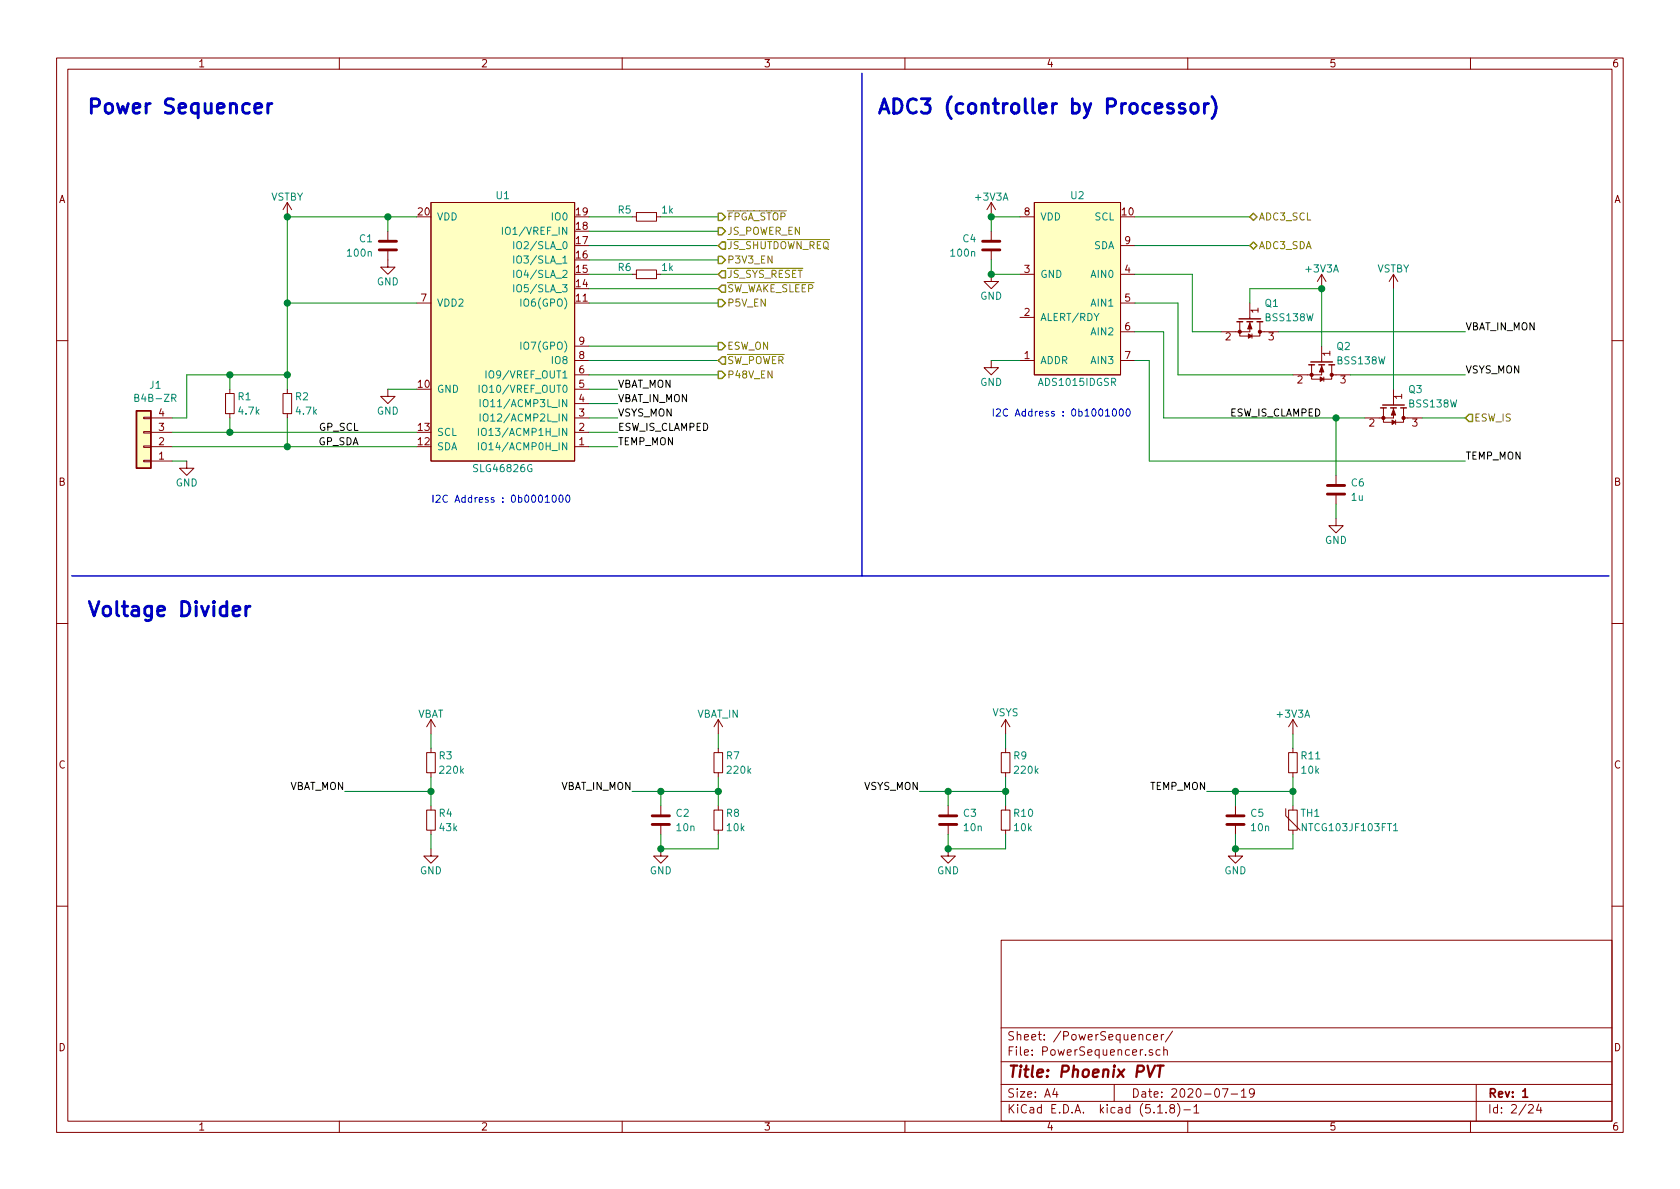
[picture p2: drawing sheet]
<svg xmlns="http://www.w3.org/2000/svg" width="297mm" height="210mm" viewBox="0 0 297 210" stroke-linecap="round" stroke-linejoin="round" font-family="sans-serif">
<g fill="none" stroke="#840000" stroke-width=".18">
<path d="M10 10.3h277v189.9h-277zM12 12.2h273v186.1h-273zM60 10.3v1.9M110 10.3v1.9M160 10.3v1.9M210 10.3v1.9M260 10.3v1.9M50.8 35.8v2.5M50.8 35.8l-.8 1.3M50.8 35.8l.8 1.3M76.2 35.8h25.4v45.7h-25.4zM111.8 38.3h.7"/>
<path d="M112.5 37.6h3.6v1.5h-3.6zM116.1 38.3h.7M175.3 35.8l-.8 1.3M175.3 35.8v2.5M175.3 35.8l.7 1.3M180.3 38.3h2.6M182.9 35.8h15.2v30.5h-15.2zM68.6 44.2v3h1.2l-1.2 1.3-1.3-1.3h1.3M68.6 40.9v1.8M73.7 53.6h2.5M111.8 48.5h.7M112.5 47.7h3.6v1.6h-3.6z"/>
<path d="M116.1 48.5h.7M175.3 48.5v1.3h1.2l-1.2 1.2-1.3-1.2h1.3M175.3 40.9v1.8M175.3 44.2v1.8M180.3 48.5h2.6M180.3 56.1h2.6M198.1 58.7h2.6M198.1 48.5h2.6M198.1 53.6h2.6M198.1 43.4h2.6M219.2 56.9v2.5h3.6v-.7M221 53.6v2.8"/>
<path d="M221 56.9v1.8h-5.1M221.4 59v.8M222.8 56.9v1.8M222.8 58.7h3.3M233.7 48.5l-.8 1.3M233.7 48.5v2.5M233.7 48.5l.7 1.3M246.4 48.5v2.5M246.4 48.5l-.8 1.3M246.4 48.5l.7 1.3M10 60.2h2M25.4 73.8h1.3v.2h-1.3z"/>
<path d="M25.4 76.3h1.3v.3h-1.3zM25.4 78.9h1.3v.2h-1.3zM26.7 73.9h3.8M26.7 79h3.8M26.7 76.4h3.8M39.9 69.6h1.5v3.5h-1.5zM40.6 68.8v.8M40.6 73.1v.8M50 69.6h1.6v3.5h-1.6zM50.8 68.8v.8M50.8 73.1v.8M68.6 68.8v1.3h1.2l-1.2 1.3-1.3-1.3h1.3"/>
<path d="M101.6 73.9h2.5M101.6 79h2.5M101.6 76.4h2.5M101.6 66.3h2.5M101.6 63.7h2.5M101.6 71.4h2.5M101.6 68.8h2.5M101.6 61.2h2.5M175.3 63.7v1.3h1.2l-1.2 1.3-1.3-1.3h1.3M180.3 63.7h2.6M198.1 63.7h2.6M231.9 64.5v2.6h3.6v-.8"/>
<path d="M233.7 61.2v2.8M233.7 64.5v1.8h-5.1M234.1 66.7v.7M235.5 64.5v1.8M235.5 66.3h3.3M244.6 72.1v2.6h3.6v-.8M246.4 68.8v2.8M246.4 72.1v1.8h-5.1M246.8 74.3v.8M248.2 72.1v1.8M248.2 73.9h3.3M285 60.2h2"/>
<path d="M25.4 81.4h1.3v.3h-1.3zM26.7 81.5h3.8M33 81.5v1.3h1.3l-1.3 1.3-1.3-1.3h1.3M236.2 91.7v1.3h1.3l-1.3 1.2-1.3-1.2h1.3M236.2 84.1v1.7M236.2 87.4v1.7M10 110.3h2M285 110.3h2M75.4 133.1h1.6v3.5h-1.6zM76.2 127.2l-.8 1.3M76.2 127.2v2.6M76.2 132.3v.8"/>
<path d="M76.2 136.6v.8M76.2 127.2l.8 1.3M126.2 133.1h1.6v3.5h-1.6zM127 127.2l-.8 1.3M127 127.2v2.6M127 132.3v.8M127 136.6v.8M127 127.2l.8 1.3M177 133.1h1.6v3.5h-1.6zM177.8 127.2v2.6M177.8 132.3v.8M177.8 136.6v.8"/>
<path d="M177.8 127.2l-.8 1.3M177.8 127.2l.8 1.3M227.8 133.1h1.6v3.5h-1.6zM228.6 127.2v2.6M228.6 132.3v.8M228.6 136.6v.8M228.6 127.2l-.8 1.3M228.6 127.2l.8 1.3M75.4 143.3h1.6v3.5h-1.6zM76.2 150.1v1.3h1.3l-1.3 1.2-1.3-1.2h1.3M76.2 142.5v.8M76.2 146.8v.8"/>
<path d="M116.8 150.1v1.3h1.3l-1.3 1.2-1.2-1.2h1.2M116.8 142.5v1.8M116.8 145.8v1.8M126.2 143.3h1.6v3.5h-1.6zM127 142.5v.8M127 146.8v.8M167.6 150.1v1.3h1.3l-1.3 1.2-1.2-1.2h1.2M167.6 142.5v1.8M167.6 145.8v1.8M177 143.3h1.6v3.5h-1.6zM177.8 142.5v.8M177.8 146.8v.8"/>
<path d="M218.4 150.1v1.3h1.3l-1.3 1.2-1.2-1.2h1.2M218.4 142.5v1.8M218.4 145.8v1.8M227.3 143v1.3l2.6 2.5M227.8 143.3h1.6v3.5h-1.6zM228.6 142.5v.8M228.6 146.8v.8M10 160.2h2M177 166.3h108v32h-108zM285 160.2h2M60 198.3v1.9M110 198.3v1.9"/>
<path d="M160 198.3v1.9M177 194.8h108M177 191.8h108M177 187.8h108M177 181.8h108M186.5 192.5l-.4 1h1M186.8 193v1M197 191.8v3M203.4 183l-.4-.1-.3 .3 .1 .6h.6M203.8 185.7a.37 .37 0 0 0-.6 .1l.1 .2 .5 .2v.1l-.2 .3-.4-.1M204 183.4l.7-.1-.1-.3-.4-.1-.2 .2v.7h.6M204.7 196.8h.8"/>
<path d="M205.1 185.7l-.4-.1-.3 .3 .1 .6 .2 .1 .4-.1M205.3 182.9v1M205.8 185.7a.37 .37 0 0 1 .6 .1v.8M205.8 182.9l-.3 .1-.2 .2M205.8 185.1v1.5M206.2 196.7v.1M207.1 196l-.3-.3 .2-.3a.48 .48 0 0 1 .6 .1l-.1 .4a.52 .52 0 0 0-.6 .2 .52 .52 0 0 0 .1 .6l.4 .1 .2-.1 .1-.4-.3-.3M207.3 182.3l-1.3 2M208.2 195.1a1.71 1.71 0 0 1 0 2.3M209.3 196.3h1.2M210 198.3v1.9M211.1 195.8l.4-.5v1.5"/>
<path d="M211.1 196.8h.9M216.1 192.5h1l-.6 1.5M217.7 193.5h1.1M219.5 193l.4-.5v1.5M219.5 194h.8M221.8 193.2l-.3 .3h-.3l-.3-.3v-.4l.2-.2 .4-.1 .2 .2a1.13 1.13 0 0 1-.2 1.2l-.4 .1M260 198.3v1.9M261 191.8v6.5M270.3 195.5l.2-.2h.3l.3 .5-.9 1h.9M272.1 195.2l-.4 1.1h.9M272.4 195.8v1"/>
</g>
<path d="M269.2 193l.5-.5v1.5M269.2 194h.9" fill="none" stroke="#840000" stroke-width=".3"/>
<path d="M202.9 188.4l.4 2 .9-2M204.6 188.4h1.1M205.2 188.4l-.3 2" fill="none" stroke="#840000" stroke-width=".41"/>
<g fill="#840000" stroke="#840000" stroke-width=".18">
<path d="M246.4 72.4l.4 1h-.8z"/>
<path d="M246.1 74.3l.7 .4-.7 .4z"/>
<path d="M221 57.1l.4 1.1h-.8z"/>
<path d="M220.7 59l.7 .4-.7 .4z"/>
<path d="M233.7 64.8l.4 1h-.8z"/>
<path d="M233.4 66.7l.7 .4-.7 .3z"/>
<circle cx="244.6" cy="73.9" r=".28"/>
<circle cx="248.2" cy="73.9" r=".28"/>
<circle cx="219.2" cy="58.7" r=".28"/>
<circle cx="222.8" cy="58.7" r=".28"/>
<circle cx="231.9" cy="66.3" r=".28"/>
<circle cx="235.5" cy="66.3" r=".28"/>
</g>
<g fill="none" stroke="#840000" stroke-width=".25">
<path d="M218.7 56.9h1M219.1 56.4h3.8M220.5 56.9h1M222.2 56.9h1.1M24.1 72.6h2.6v10.2h-2.6zM231.4 64.5h1M231.8 64h3.8M233.2 64.5h1M234.9 64.5h1.1M244.1 72.1h1M244.5 71.6h3.8M245.9 72.1h1"/>
<path d="M247.6 72.1h1.1"/>
</g>
<g fill="#ffffc2" stroke="#ffffc2" stroke-width=".18">
<path d="M24.1 72.6h2.6v10.2h-2.6z"/>
<path d="M182.9 35.8h15.2v30.5h-15.2z"/>
<path d="M76.2 35.8h25.4v45.7h-25.4z"/>
</g>
<g fill="none" stroke="#008484" stroke-width=".18">
<path d="M88.8 40.2v1.2M90.8 42.7v1.3M90.8 45.3v1.2M90.8 47.8v1.3M90.8 50.3v1.3M92.1 52.9v1.2M30.4 70.4l.6-.1 .1-.2-.1-.3-.1-.1h-.5v1.3M30.7 70.4l.4 .6M84.6 75.7v1.3M84.6 78.3v1.2M84.7 68.1v1.3M84.9 70.7v1.2"/>
<path d="M84.9 73.2v1.3M85.2 78.5a.45 .45 0 0 1 .7 0 .88 .88 0 0 1-.2 1h-.4a1.07 1.07 0 0 1-.1-1zM85.2 75.9a.45 .45 0 0 1 .7 0 .88 .88 0 0 1-.2 1.1h-.4a1.07 1.07 0 0 1-.1-1.1zM85.3 68.3l.2-.2a.45 .45 0 0 1 .6 .4v.5l-.2 .3h-.5a1.07 1.07 0 0 1-.1-1zM85.5 73.4a.45 .45 0 0 1 .7 0 .88 .88 0 0 1-.2 1.1l-.4-.1a1.07 1.07 0 0 1-.1-1zM85.5 70.8a.45 .45 0 0 1 .7 0 .88 .88 0 0 1-.2 1.1h-.4a1.07 1.07 0 0 1-.1-1.1zM85.9 65.6v1.2M92.1 60.5v1.3M246.4 146.9h.7"/>
</g>
<path d="M67.1 44.2h3M67.1 42.7h3M173.7 44.2h3.1M173.7 42.7h3.1M234.7 87.4h3M234.7 85.8h3M115.3 145.8h3.1M115.3 144.3h3.1M166.1 145.8h3.1M166.1 144.3h3.1M216.9 145.8h3.1M216.9 144.3h3.1" fill="none" stroke="#840000" stroke-width=".51"/>
<path d="M152.4 12.9v88.9M12.7 101.8h271.8" fill="none" stroke="#0000c2" stroke-width=".25"/>
<g fill="none" stroke="#008400" stroke-width=".18">
<path d="M68.6 38.3v2.6M73.7 38.3h-22.9v30.5M104.1 38.3h7.7M116.8 38.3h10.2M180.3 38.3h-5v2.6M200.7 38.3h20.3M50.8 53.6h22.9M104.1 51h22.9M104.1 53.6h22.9M104.1 48.5h7.7M104.1 43.4h22.9M104.1 46h22.9"/>
<path d="M104.1 40.9h22.9M116.8 48.5h10.2M175.3 46v2.5h5M200.7 58.7h5v15.2h35.6M200.7 48.5h10.1v10.2h5.1M200.7 53.6h7.6v12.7h20.3M200.7 43.4h20.3M221 53.6v-2.6h12.7v10.2M226.1 58.7h33M246.4 51v17.8M30.5 79h43.2M30.5 76.4h43.2"/>
<path d="M40.6 66.3v2.5M40.6 73.9v2.5M50.8 66.3h-17.8v7.6h-2.5M50.8 73.9v5.1M68.6 68.8h5.1M104.1 71.4h5.1M104.1 61.2h22.9M104.1 73.9h5.1M104.1 79h5.1M104.1 63.7h22.9M104.1 66.3h22.9M104.1 68.8h5.1"/>
<path d="M104.1 76.4h5.1M175.3 63.7h5M200.7 63.7h2.5v17.8h55.9M236.2 73.9v10.2M238.8 66.3h20.3M251.5 73.9h7.6M30.5 81.5h2.5M236.2 89.1v2.6M61 139.9h15.2M76.2 129.8v2.5M76.2 137.4v5.1M111.8 139.9h15.2"/>
<path d="M116.8 139.9v2.6M127 129.8v2.5M127 137.4v5.1M162.6 139.9h15.2M167.6 139.9v2.6M177.8 129.8v2.5M177.8 137.4v5.1M213.4 139.9h15.2M218.4 139.9v2.6M228.6 129.8v2.5M228.6 137.4v5.1M76.2 147.6v2.5"/>
<path d="M116.8 147.6v2.5h10.2v-2.5M167.6 147.6v2.5h10.2v-2.5M218.4 147.6v2.5h10.2v-2.5"/>
</g>
<g fill="none" stroke="#848400" stroke-width=".25">
<path d="M127 37.7h.6l.7 .6-.7 .7h-.6zM221 38.3l.6-.6 .6 .6-.6 .7zM127 40.3h.6l.7 .6-.7 .6h-.6zM127 53h.6l.7 .6-.7 .6h-.6zM127 45.3h.6l.7 .7-.7 .6h-.6zM127.6 47.9h.7v1.2h-.7l-.6-.6zM127.6 42.8h.7v1.3h-.7l-.6-.7zM127.6 50.4h.7v1.3h-.7l-.6-.7zM221 43.4l.6-.6 .6 .6-.6 .7zM127 65.7h.6l.7 .6-.7 .6h-.6zM127 60.6h.6l.7 .6-.7 .6h-.6zM127.6 63.1h.7v1.3h-.7l-.6-.7z"/>
<path d="M259.7 73.3h.6v1.2h-.6l-.6-.6z"/>
</g>
<path d="M195.5 73.6h.7M196.8 72.4l.2-.1a.67 .67 0 0 1 .4 .6 .67 .67 0 0 1-.4 .7l-.3-.3v-.2zM198 72.4l.2-.1a.69 .69 0 0 1 .4 .6 .69 .69 0 0 1-.4 .7l-.2-.1-.1-.4zM199.3 72.4l.1-.1a.67 .67 0 0 1 .4 .6 .67 .67 0 0 1-.4 .7 .83 .83 0 0 1-.1-1.2zM96.4 88.8h.7M97.8 87.6l.1-.1a.67 .67 0 0 1 .5 .7 .67 .67 0 0 1-.5 .6 .83 .83 0 0 1-.1-1.2zM98.9 87.7l.2-.2a.69 .69 0 0 1 .5 .7 .69 .69 0 0 1-.5 .6l-.2-.1-.1-.4zM100.2 87.6l.1-.1a.67 .67 0 0 1 .5 .7 .67 .67 0 0 1-.5 .6 .83 .83 0 0 1-.1-1.2z" fill="none" stroke="#0000c2" stroke-width=".18"/>
<path d="M45.1 19.1l1.2-.2-.1-.5-.8-.1-.3 .4v.9l.1 .3 .2 .1 .8-.1M47.4 18.3v1.7M48.1 18.3a.64 .64 0 0 0-.7 .5M209.4 18.4l-.6-.1-.3 .4 .1 .3 .8 .3 .2 .2-.2 .4-.2 .1-.7-.1M210.8 18.4a.69 .69 0 0 1 1.1 .4v.7a.68 .68 0 0 1-.7 .5 .68 .68 0 0 1-.7-.5v-.7zM213 18.3v1.7M213.7 18.3a.64 .64 0 0 0-.7 .5M214.3 17.1a2.9 2.9 0 0 1 0 3.9M41.2 108l1.2-.2-.1-.5-.7-.1-.4 .4v.9l.1 .3 .3 .1 .7-.1M43.5 107.2v1.7M44.2 107.2a.69 .69 0 0 0-.7 .5" fill="none" stroke="#0000c2" stroke-width=".51"/>
<g fill="#008400" stroke="#008400" stroke-width=".25">
<circle cx="228.6" cy="139.9" r=".51"/>
<circle cx="68.6" cy="38.3" r=".51"/>
<circle cx="76.2" cy="139.9" r=".51"/>
<circle cx="218.4" cy="139.9" r=".51"/>
<circle cx="167.6" cy="139.9" r=".51"/>
<circle cx="236.2" cy="73.9" r=".51"/>
<circle cx="218.4" cy="150.1" r=".51"/>
<circle cx="127" cy="139.9" r=".51"/>
<circle cx="167.6" cy="150.1" r=".51"/>
<circle cx="116.8" cy="150.1" r=".51"/>
<circle cx="177.8" cy="139.9" r=".51"/>
<circle cx="116.8" cy="139.9" r=".51"/>
<circle cx="175.3" cy="48.5" r=".51"/>
<circle cx="40.6" cy="66.3" r=".51"/>
<circle cx="175.3" cy="38.3" r=".51"/>
<circle cx="40.6" cy="76.4" r=".51"/>
<circle cx="50.8" cy="79" r=".51"/>
<circle cx="233.7" cy="51" r=".51"/>
<circle cx="50.8" cy="66.3" r=".51"/>
<circle cx="50.8" cy="53.6" r=".51"/>
<circle cx="50.8" cy="38.3" r=".51"/>
</g>
<g font-size="3.5" fill="#0000c2">
<text x="15.2" y="20.1">Power Sequencer</text>
<text x="154.9" y="20.1">ADC3 (controller by Processor)</text>
<text x="15.2" y="109">Voltage Divider</text>
</g>
<text font-size="2.8" fill="#840000" x="178" y="190.5">Title: Phoenix PVT</text>
<g font-size="2.1" fill="#840000">
<text x="178" y="184">Sheet: /PowerSequencer/</text>
<text x="178" y="186.7">File: PowerSequencer.sch</text>
<text x="178" y="196.9">KiCad E.D.A. kicad (5.1.8)-1</text>
<text x="178" y="194.1">Size: A4</text>
<text x="200" y="194.1">Date: 2020-07-19</text>
<text x="263" y="194.1">Rev: 1</text>
<text x="263" y="196.9">Id: 2/24</text>
</g>
<g font-size="1.8" fill="#840000">
<text x="35" y="11.9">1</text>
<text x="85" y="11.9">2</text>
<text x="135" y="11.9">3</text>
<text x="185" y="11.9">4</text>
<text x="235" y="11.9">5</text>
<text x="285" y="11.9">6</text>
<text x="10.4" y="35.9">A</text>
<text x="285.4" y="35.9">A</text>
<text x="74" y="38.1">20</text>
<text x="101.9" y="40.6">18</text>
<text x="101.9" y="38.1">19</text>
<text x="181.1" y="38.1">8</text>
<text x="198.4" y="38.1">10</text>
<text x="101.9" y="45.7">16</text>
<text x="101.9" y="43.2">17</text>
<text x="198.9" y="43.2">9</text>
<text x="74.4" y="53.3">7</text>
<text x="101.9" y="53.3">11</text>
<text x="101.9" y="50.8">14</text>
<text x="101.9" y="48.3">15</text>
<text x="181.1" y="48.3">3</text>
<text x="198.9" y="48.3">4</text>
<text x="198.9" y="53.3">5</text>
<text x="181.1" y="55.9">2</text>
<text x="198.9" y="58.4">6</text>
<text x="222.5" y="55.3" transform="rotate(-90 222.5 55.3)">1</text>
<text x="102.4" y="63.5">8</text>
<text x="102.4" y="61">9</text>
<text x="181.1" y="63.5">1</text>
<text x="198.9" y="63.5">7</text>
<text x="216.7" y="60.2">2</text>
<text x="224.3" y="60.2">3</text>
<text x="235.2" y="63" transform="rotate(-90 235.2 63)">1</text>
<text x="74" y="68.6">10</text>
<text x="102.4" y="71.1">4</text>
<text x="102.4" y="68.6">5</text>
<text x="102.4" y="66">6</text>
<text x="229.4" y="67.8">2</text>
<text x="237" y="67.8">3</text>
<text x="247.9" y="70.6" transform="rotate(-90 247.9 70.6)">1</text>
<text x="28.1" y="76.2">3</text>
<text x="28.1" y="73.7">4</text>
<text x="74" y="76.2">13</text>
<text x="102.4" y="76.2">2</text>
<text x="102.4" y="73.7">3</text>
<text x="242.1" y="75.4">2</text>
<text x="249.7" y="75.4">3</text>
<text x="28.1" y="81.3">1</text>
<text x="28.1" y="78.7">2</text>
<text x="74" y="78.7">12</text>
<text x="102.4" y="78.7">1</text>
<text x="10.4" y="85.9">B</text>
<text x="285.4" y="85.9">B</text>
<text x="10.4" y="135.9">C</text>
<text x="285.4" y="135.9">C</text>
<text x="10.4" y="185.9">D</text>
<text x="285.4" y="185.9">D</text>
<text x="35" y="199.9">1</text>
<text x="85" y="199.9">2</text>
<text x="135" y="199.9">3</text>
<text x="185" y="199.9">4</text>
<text x="235" y="199.9">5</text>
<text x="285" y="199.9">6</text>
</g>
<g font-size="1.8" fill="#008484">
<text x="47.9" y="35.5">VSTBY</text>
<text x="87.8" y="35.2">U1</text>
<text x="172.5" y="35.5">+3V3A</text>
<text x="189.4" y="35.2">U2</text>
<text x="77.2" y="39">VDD</text>
<text x="89.8" y="41.5">IO1/VREF_IN</text>
<text x="97.7" y="39">IO0</text>
<text x="109.3" y="37.8">R5</text>
<text x="117.1" y="37.8">1k</text>
<text x="183.9" y="39">VDD</text>
<text x="193.6" y="39">SCL</text>
<text x="61.6" y="45.4">100n</text>
<text x="63.6" y="42.8">C1</text>
<text x="91.7" y="46.6">IO3/SLA_1</text>
<text x="91.7" y="44.1">IO2/SLA_0</text>
<text x="109.3" y="47.9">R6</text>
<text x="117.1" y="47.9">1k</text>
<text x="168.2" y="45.4">100n</text>
<text x="170.3" y="42.8">C4</text>
<text x="193.4" y="44.1">SDA</text>
<text x="66.6" y="50.5">GND</text>
<text x="91.7" y="51.7">IO5/SLA_3</text>
<text x="91.7" y="49.1">IO4/SLA_2</text>
<text x="173.3" y="53">GND</text>
<text x="183.9" y="49.1">GND</text>
<text x="193.1" y="49.1">AIN0</text>
<text x="231" y="48.2">+3V3A</text>
<text x="243.4" y="48.2">VSTBY</text>
<text x="77.2" y="54.2">VDD2</text>
<text x="92.6" y="54.2">IO6(GPO)</text>
<text x="183.9" y="56.8">ALERT/RDY</text>
<text x="193.1" y="54.2">AIN1</text>
<text x="193.1" y="59.3">AIN2</text>
<text x="223.7" y="54.3">Q1</text>
<text x="223.9" y="56.8">BSS138W</text>
<text x="92.6" y="61.8">IO7(GPO)</text>
<text x="97.7" y="64.4">IO8</text>
<text x="183.9" y="64.4">ADDR</text>
<text x="193.1" y="64.4">AIN3</text>
<text x="236.4" y="61.9">Q2</text>
<text x="236.6" y="64.4">BSS138W</text>
<text x="24.2" y="71.1">B4B-ZR</text>
<text x="26.5" y="68.8">J1</text>
<text x="42.1" y="70.8">R1</text>
<text x="52.3" y="70.8">R2</text>
<text x="77.2" y="69.5">GND</text>
<text x="85.8" y="69.5">IO10/VREF_OUT0</text>
<text x="86.8" y="66.9">IO9/VREF_OUT1</text>
<text x="173.3" y="68.2">GND</text>
<text x="183.9" y="68.2">ADS1015IDGSR</text>
<text x="249.1" y="69.5">Q3</text>
<text x="42.3" y="73.3">4.7k</text>
<text x="52.5" y="73.3">4.7k</text>
<text x="66.6" y="73.3">GND</text>
<text x="77.2" y="77.1">SCL</text>
<text x="86" y="77.1">IO13/ACMP1H_IN</text>
<text x="86.2" y="74.5">IO12/ACMP2L_IN</text>
<text x="86.2" y="72">IO11/ACMP3L_IN</text>
<text x="249.3" y="72.1">BSS138W</text>
<text x="77.2" y="79.6">SDA</text>
<text x="83.9" y="83.5">SLG46826G</text>
<text x="86" y="79.6">IO14/ACMP0H_IN</text>
<text x="31.1" y="86">GND</text>
<text x="239" y="86">C6</text>
<text x="239" y="88.6">1u</text>
<text x="234.3" y="96.2">GND</text>
<text x="73.8" y="126.9">VBAT</text>
<text x="123.2" y="126.9">VBAT_IN</text>
<text x="175.4" y="126.7">VSYS</text>
<text x="225.9" y="126.9">+3V3A</text>
<text x="77.7" y="134.3">R3</text>
<text x="77.9" y="136.8">220k</text>
<text x="128.5" y="134.3">R7</text>
<text x="128.7" y="136.8">220k</text>
<text x="179.3" y="134.3">R9</text>
<text x="179.5" y="136.8">220k</text>
<text x="230.1" y="134.3">R11</text>
<text x="230.2" y="136.8">10k</text>
<text x="77.7" y="144.4">R4</text>
<text x="77.8" y="147">43k</text>
<text x="119.6" y="144.4">C2</text>
<text x="119.7" y="147">10n</text>
<text x="128.5" y="144.4">R8</text>
<text x="128.6" y="147">10k</text>
<text x="170.4" y="144.4">C3</text>
<text x="170.5" y="147">10n</text>
<text x="179.3" y="144.4">R10</text>
<text x="179.4" y="147">10k</text>
<text x="221.2" y="144.4">C5</text>
<text x="221.3" y="147">10n</text>
<text x="230" y="144.4">TH1</text>
<text x="230.6" y="147">NTCG103JF103FT1</text>
<text x="74.2" y="154.6">GND</text>
<text x="114.9" y="154.6">GND</text>
<text x="165.7" y="154.6">GND</text>
<text x="216.5" y="154.6">GND</text>
</g>
<g font-size="1.8" fill="#848400">
<text x="128.5" y="41.5">JS_POWER_EN</text>
<text x="128.5" y="39">FPGA_STOP</text>
<text x="222.5" y="39">ADC3_SCL</text>
<text x="128.5" y="46.6">P3V3_EN</text>
<text x="128.5" y="44.1">JS_SHUTDOWN_REQ</text>
<text x="222.5" y="44.1">ADC3_SDA</text>
<text x="128.5" y="49.1">JS_SYS_RESET</text>
<text x="128.5" y="51.7">SW_WAKE_SLEEP</text>
<text x="128.5" y="54.2">P5V_EN</text>
<text x="128.5" y="64.4">SW_POWER</text>
<text x="128.5" y="61.8">ESW_ON</text>
<text x="128.5" y="66.9">P48V_EN</text>
<text x="260.6" y="74.5">ESW_IS</text>
</g>
<g font-size="1.8">
<text x="259.1" y="58.4">VBAT_IN_MON</text>
<text x="109.2" y="71.1">VBAT_IN_MON</text>
<text x="109.2" y="68.6">VBAT_MON</text>
<text x="259.1" y="66">VSYS_MON</text>
<text x="56.4" y="76.2">GP_SCL</text>
<text x="109.2" y="73.7">VSYS_MON</text>
<text x="109.2" y="76.2">ESW_IS_CLAMPED</text>
<text x="217.3" y="73.7">ESW_IS_CLAMPED</text>
<text x="56.2" y="78.7">GP_SDA</text>
<text x="109.2" y="78.7">TEMP_MON</text>
<text x="259.1" y="81.3">TEMP_MON</text>
<text x="51" y="139.7">VBAT_MON</text>
<text x="99.1" y="139.7">VBAT_IN_MON</text>
<text x="152.7" y="139.7">VSYS_MON</text>
<text x="203.3" y="139.7">TEMP_MON</text>
</g>
<g font-size="1.8" fill="#0000c2">
<text x="175.3" y="73.7">I2C Address : 0b1001000</text>
<text x="76.2" y="88.9">I2C Address : 0b0001000</text>
</g>
</svg>
